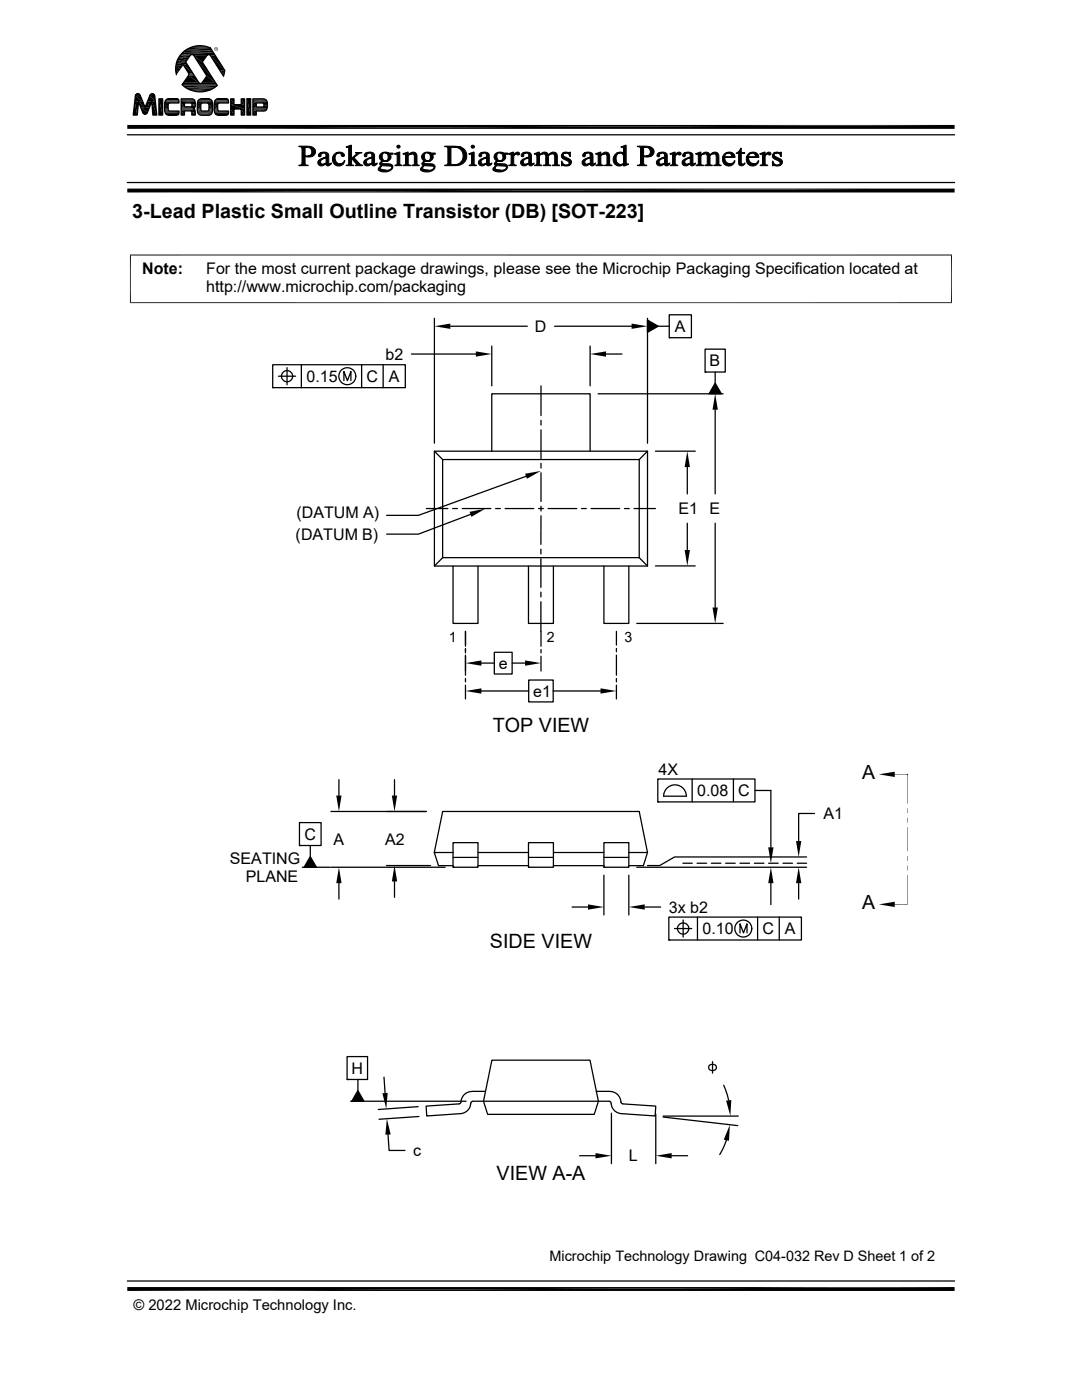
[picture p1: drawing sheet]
<svg xmlns="http://www.w3.org/2000/svg" width="216mm" height="279mm" viewBox="0 0 216 279" stroke-linecap="round" stroke-linejoin="round" font-family="sans-serif">
<g fill="none" stroke="#000" stroke-width=".25">
<path d="M27.1 18.9l-.5 4.1h.8l.2-2.7 .9 2.1a.49 .49 0 0 0 .4 .4 .49 .49 0 0 0 .5-.3M27.5 18.7l.5 .4 1 2.3 .9-2.4a.5 .5 0 0 1 .5-.3 .5 .5 0 0 1 .5 .4l.4 3.9h-.8l-.2-2.8-.9 2.2M27.5 18.7l-.4 .2M31.7 19.7h.7v3.3h-.7zM36.2 19.7h2.3a1.14 1.14 0 0 1 .4 1.6l-.3 .4 .3 .2 .1 1.1h-.7v-.6l-.2-.3h-1.3v.9h-.6zM36.3 16.9l.1 .1M36.4 17l1.6 1M36.6 13l1.1 1.8-1.4 2.1M38.1 18a5.1 5.1 0 0 0 3.7 0M38.7 11l2.6 4.2-1.2 1.5-.4-.2-2.7-4.1 1-1.4 .3-.1 .4 .2M42 9.5l2.8 4.6-.2 1.1-2.6-4.1-.4-.2-.3 .2-.9 1.3 2.9 4.7-1.5 .9M42 9.6a4.8 4.8 0 0 0-5.1 .5 4.8 4.8 0 0 0-1.7 4.8"/>
<path d="M46 19.7h.7v1.2h1.4v-1.2h.7v3.3h-.7v-1.2h-1.4v1.2h-.7zM49.3 19.7h.7v3.3h-.7zM49.3 19.7h.7M50.5 19.7h2a.84 .84 0 0 1 .9 1 1.09 1.09 0 0 1-.7 1.5h-1.6v.8h-.6zM25.4 36.4h165.1M25.4 26.9h165.1M33 20.2l.6-.5h1.6a.57 .57 0 0 1 .5 .3 .57 .57 0 0 1 0 .6h-2l-.2 .4v.7l.1 .3 .2 .2h1.9a.62 .62 0 0 1-.1 .6 .62 .62 0 0 1-.6 .2h-1.2a.96 .96 0 0 1-.9-1.2l.1-1.6M36.8 20.6h1.3l.2 .1v.5l-.1 .1h-1.4zM40.2 20.6h1.2l.2 .1 .1 1-.1 .4h-1.4l-.1-1.1zM42.3 20.2l-.3-.3-.4-.2h-1.5a.87 .87 0 0 0-.7 1.1v1a.94 .94 0 0 0 .9 1.2h1.1a.96 .96 0 0 0 1-1.2l-.1-1.6M42.9 20.2l.6-.5h1.6a.56 .56 0 0 1 .5 .9h-2l-.2 .4v.7l.1 .3 .2 .2h1.9a.62 .62 0 0 1-.1 .6 .62 .62 0 0 1-.6 .2h-1.2a.96 .96 0 0 1-1-1.2l.2-1.6M51.1 20.6h1.4l.1 .1v.5l-.1 .2h-1.4z"/>
<path d="M54.4 72.8h26.5v4.6h-26.5zM54.4 77.4h.1M55.6 75.1h3.4M57.3 73.4v3.4M60.1 72.8v4.6M68.6 76v-1.9l.7 1.9 .7-1.9v1.9M72.2 72.8v4.6M76.5 72.8v4.6M82.1 70.7h12.9M86.7 63.5v25M89.9 65.1h15.3M98.1 69.1v7.9"/>
<path d="M107.9 77v5.9M110.7 65.1h15.3M117.8 69.1v7.9M119.3 78.6h25M120.9 70.7h3.2M129.2 63.9l2.1 1.2-2.1 1.2zM129.2 63.5v25M131.3 65.1h2.2M133.5 62.8h4.5v4.6h-4.5zM133.5 67.4h.1M140.7 69.7h4v4.6h-4zM140.7 74.3h.1"/>
<path d="M142.7 76.5l1.2 2.1h-2.4zM142.7 74.3v2.2M86.7 90h42.5v23h-42.5zM86.7 90l1.6 1.7h39.3M88.3 91.7v19.6h39.3M98.1 90v-11.4h19.7v11.4M105 95.1l-21.5 7.7h-6.3M107.9 83.9v.9M107.9 85.8v5.7M107.9 92.5v.9M107.9 94.4v5.7M127.6 91.7v19.6"/>
<path d="M129.2 90l-1.6 1.7M130.8 90h7.9M137.1 93.2v5.4M142.7 81.8v16.8M85.1 101.5h4.3M88.3 111.3l-1.6 1.7M90.3 101.5h1M90.4 113v11.4h5v-11.4M92.2 101.5h5.7M93.9 102.7l-10.4 3.9h-6.3M98.9 101.5h.9M100.8 101.5h5.7"/>
<path d="M105.5 113v11.4h4.9v-11.4M107.5 101.5h.9M107.9 109.6v1M107.9 111.5v5.7M107.9 118.2v.9M107.9 101v1M107.9 102.9v5.7M109.4 101.5h5.7M116 101.5h1M117.9 101.5h5.8M120.5 113v11.4h5v-11.4M124.6 101.5h1"/>
<path d="M126.5 101.5h4.3M127.6 111.3l1.6 1.7M130.8 112.9h7.9M137.1 104.4v5.4M142.7 104.4v16.8M92.9 126v3M92.9 129.4v.9M92.9 130.7v4M92.9 135.4v.7M92.9 136.7v2.8M96.1 137.9h9.4M96.1 132.3h2.5"/>
<path d="M98.6 130.2h3.6v4.3h-3.6zM102.2 132.3h2.6M105.5 135.7h4.9v4.4h-4.9zM107.9 120.1v8.9M107.9 129.6v.7M107.9 131v2.9M110.4 137.9h9.4M123 126v2.7M123 129.4v.7M123 130.7v4M123 135.4v.7M123 136.7v2.8"/>
<path d="M127.1 124.4h17.2M67.6 155.6v3.2M78.7 155.6v3.2M131.3 155.5h19.3v4.5h-19.3zM132.4 158.9h4.6M132.4 158.9a2.26 2.26 0 0 1 2.3-2.3 2.26 2.26 0 0 1 2.2 2.3M138.1 155.5v4.5M146.3 155.5v4.5M150.6 157.8h3.2v11.3M59.8 164.2h4.3v4.5h-4.3zM59.8 168.7h.1M60.3 173.1h5.6"/>
<path d="M61.9 168.7v2.3M61.9 171l1.2 2.1h-2.4zM66 173.1h22.8M66 161.9h19.1M67.6 176.3v3.1M77.1 172.7h8.8M78.7 175.9v3.2M86.7 170.1h3.7M90.4 171.1h5M90.4 168.2h5v4.9h-5zM90.4 173.1h.1M95.4 170.1h10.1"/>
<path d="M95.4 172.8h10.1M105.5 171.1h4.9M105.5 168.2h4.9v4.9h-4.9zM105.5 173.1h.1M110.4 170.1h10.1M110.4 172.8h10.1M120.5 174.7v7.9M120.5 171.1h5M120.5 168.2h5v4.9h-5zM120.5 173.1h.1M125.5 174.7v7.9M125.5 170.1h3.7l-1.6-8.2h-39.3l-1.6 8.2 .8 2.7h2.9"/>
<path d="M127.1 173.1h33.9M129.2 170.1l-.8 2.7h-2.9M131.3 160h.1M136.3 172.3h1.8M139.1 172.3h1.9M141.9 172.3h1.9M144.8 172.3h1.9M147.7 172.3h1.9M150.5 172.3h1.9M153.4 172.3h1.9M153.8 176.3v4.2M156.2 172.3h1.9"/>
<path d="M159.1 172.3h1.9M159.4 176.3v3.1M161 171h-26.4l-3 1.7h-2.4M162.5 162.3h-3.1v5.6M114.2 181h3.1M128.7 181h3.1M133.5 183h26.4v4.6h-26.4zM133.5 187.6h.1M134.6 185.3h3.4M136.3 183.6v3.4M139.2 183v4.6M147.7 186.2v-1.8l.7 1.8 .7-1.8v1.8"/>
<path d="M151.2 183v4.6M155.5 183v4.6M69.3 210.9h4v4.5h-4zM69.3 215.4h.1M70 219.8h23M71.4 215.4v2.3M71.4 217.7l1.2 2.1h-2.4zM76.6 215l.2 3.1M94.2 217.8a2.29 2.29 0 0 0-2.3 2.3l-.3 .2-6.6 .4 .2 2 6.7-.5a2.18 2.18 0 0 0 2-2.1M94.2 217.8h2.7M98.1 211.6h19.6l1.7 8.2-.8 2.6h-21.3l-.8-2.6zM119 217.8h2.7"/>
<path d="M121.7 217.8a2.41 2.41 0 0 1 2.3 2.4l.2 .1 6.7 .4-.2 2-6.7-.5a2.45 2.45 0 0 1-2.2-2.3l-.2-.1h-27.3l-.3 .3M141.5 212.6a.82 .82 0 0 1 .9-.2 .82 .82 0 0 1 .5 .8 .79 .79 0 0 1-.9 .5 .79 .79 0 0 1-.6-.8zM142.2 211.9v2.3M144.4 216.6l1 3M77.4 226.4l.2 3.2h3.2M83.4 220.9l-7.9 .5M83.6 222.8l-8 .6M115.7 230.7h3.1M122 222.2v10M130.9 222.3v9.9M132.3 222.9l14.9 1.7M132.3 222.7h15"/>
<path d="M134 230.7h3.2M144.9 227.5l-1.3 2.9M25.4 255.7h165.1"/>
<circle cx="57.3" cy="75.1" r="1.12"/>
<circle cx="69.3" cy="75.1" r="1.69"/>
<circle cx="136.3" cy="185.3" r="1.13"/>
<circle cx="148.3" cy="185.3" r="1.69"/>
</g>
<g fill="none" stroke="#000" stroke-width=".2">
<path d="M33 20h2.7M33.1 19.9h2.6M33.1 19.9h2.5M33.2 19.9h2.4M33.3 19.8h2.3M33.4 19.8h2.1M35.9 11h2.1M36 11h2M36.2 19.7l2.4 .1M36.2 19.8h2.5M36.2 19.9h2.6M36.3 16.9h7"/>
<path d="M36.4 17h6.9M36.5 16.7h6.6M36.5 16.6h3.3M36.6 16.5h3.1M36.9 17.4h6M37.5 17.7h4.9M37.8 9.5h4.2M37.9 9.4h4M38.2 10.9h-2.2M38.4 9.3h3M38.4 9.2h2.9M38.4 10.9h3.2"/>
<path d="M38.5 11h2.9M38.6 11h2.7M38.7 11.1h2.6M38.7 18.3h2.5M39.6 20h2.6M39.6 19.9h2.6M39.7 19.8h2.4M39.8 19.8h2.2M39.9 19.8h2M40.2 16.6h2.9M40.3 16.6h2.7M42.8 10.9h-6.8"/>
<path d="M42.9 20h2.7M43 19.9h2.6M43 19.9h2.5M43.1 19.9h2.4M43.1 19.8h2.4M43.2 19.8h2.2M50.5 19.7l2.4 .1M50.5 19.8h2.5M50.5 19.9h2.6M50.5 20h2.7M32.9 20.5h2.8M32.9 22.2h2.8"/>
<path d="M32.9 22.3h2.8M32.9 20.4h2.8M32.9 20.3h2.8M32.9 22.4h2.8M32.9 22.5h2.8M32.9 20.2h2.8M33 20.1h2.7M33 22.6h2.7M33 22.7h2.7M33.1 22.8h2.6M33.3 22.9h2.3M33.3 22.9h2.2"/>
<path d="M35.6 22.8l-2.4 .1M36.2 20.1h2.7M36.2 20.2h2.7M36.2 21.4h2.7M36.2 21.5h2.7M36.2 21.6h2.6M36.2 21.7h2.4M36.2 21.7h2.5M36.2 21.8h2.6M36.2 21.9h2.7M36.2 22h2.7M36.2 22.1h2.7"/>
<path d="M38.7 21.6l-2.5 .1M39.4 20.5h3M39.4 22.2h3M39.4 20.4h3M39.4 22.4h3M39.4 22.5h2.9M39.4 20.2h3M39.5 22.6h2.8M39.5 20.1h2.8M39.5 22.7h2.7M39.6 22.8h2.6M39.7 22.9h2.4"/>
<path d="M39.8 22.9h2.2M42.8 22.2h2.8M42.8 20.5h2.8M42.8 20.4h2.8M42.8 22.3h2.8M42.8 20.3h2.8M42.8 22.4h2.8M42.8 22.5h2.8M42.8 20.2h2.8M42.9 22.6h2.7M42.9 20.1h2.7M42.9 22.7h2.7"/>
<path d="M43 22.8h2.6M43.2 22.9h2.2M45.5 22.8l-2.4 .1M50.5 20.1h2.7M50.5 20.2h2.8M50.5 20.4h2.8M50.5 20.5h2.8M50.5 21.4h2.8M50.5 21.7h2.8M50.5 21.8h2.8M50.5 22h2.7M50.5 22h2.6"/>
<path d="M50.5 22.1h2.5M50.5 22.1h2.4M26 50.8v9.7M189.9 50.8v9.7M189.9 50.9h-164M25.9 60.4h164M178.5 154.5h2.6M181.1 154.5v5.9M181.1 174.6v5.9h-2.6M181.1 165.1v4.8"/>
</g>
<g fill="#000" stroke="#000" stroke-width=".2">
<path d="M80.4 30.7h.3zM118.9 30.7h.2zM123.9 29.3l.3 .1zM151.6 30.7h.3z"/>
<path d="M60.2 29.4h1.1l-.4 .1v1.6h1.5l-1.5 .1v1.6l.6 .3h-1.9v-.1a.5 .5 0 0 0 .7-.6z" fill-rule="evenodd"/>
<path d="M59.6 29.2h1.6a1.27 1.27 0 0 1 1.7 1.5l-.5 .4h-1a.87 .87 0 0 0 .8-.9 .87 .87 0 0 0-.9-.8h-1.1z" fill-rule="evenodd"/>
<path d="M60.9 31.2h1.3z" fill-rule="evenodd"/>
<path d="M63.6 30.7l.3-.2h.6a.54 .54 0 0 0-.5 .7l-.3 .1-.2-.2z" fill-rule="evenodd"/>
<path d="M63.6 32l.9-.5h.6l-.6 .2a.54 .54 0 0 0-.5 .5 .54 .54 0 0 0 .4 .6h.5a.76 .76 0 0 1-1.1 .3 .76 .76 0 0 1-.2-1.1z" fill-rule="evenodd"/>
<path d="M63.9 30.5a1.1 1.1 0 0 1 1.7 .6v1.5l.1 .1 .3 .1a.48 .48 0 0 1-.5 .3 .48 .48 0 0 1-.4-.4l-.3-.1 .3-.1v-1h-.5a.45 .45 0 0 0 .5-.4 .45 .45 0 0 0-.3-.5z" fill-rule="evenodd"/>
<path d="M64.4 32.8l.7-.1z" fill-rule="evenodd"/>
<path d="M65.7 32.7l.4-.2-.1 .3z" fill-rule="evenodd"/>
<path d="M66.6 30.9l.5-.4h.5a.99 .99 0 0 0-.6 1.6l.5 .5 1 .1a1.32 1.32 0 0 1-1.8 0 1.32 1.32 0 0 1-.1-1.8z" fill-rule="evenodd"/>
<path d="M67.1 30.5a1.03 1.03 0 0 1 1.6 .6v.1a.46 .46 0 0 1-.5-.1 .46 .46 0 0 1-.2-.4z" fill-rule="evenodd"/>
<path d="M67.8 32.7l.5-.1 .5-.5-.3 .6z" fill-rule="evenodd"/>
<path d="M69.1 29.3l.2 .1z" fill-rule="evenodd"/>
<path d="M69.1 29.3l1-.3v3.7l.5 .4h-1.5l.3-.2 .2-.3v-3l-.1-.2z" fill-rule="evenodd"/>
<path d="M70.9 30.4h1.3l-.7 .4-.9 .7 1.1 1.1 .7 .5h-1.5l.2-.3-1-1.2 1-.8v-.2z" fill-rule="evenodd"/>
<path d="M72.8 30.7l.2-.2h.7a.54 .54 0 0 0-.5 .7 .31 .31 0 0 1-.5 0 .31 .31 0 0 1 .1-.5z" fill-rule="evenodd"/>
<path d="M72.7 32l.9-.5h.6l-.6 .2a.53 .53 0 0 0-.5 .6 .53 .53 0 0 0 .5 .5h.5a.77 .77 0 0 1-1.1 .3 .77 .77 0 0 1-.3-1.1z" fill-rule="evenodd"/>
<path d="M73 30.5a1.06 1.06 0 0 1 1.7 .6l.1 1.5 .3 .2a.48 .48 0 0 1-.5 .3 .48 .48 0 0 1-.4-.4l-.2-.1 .2-.1v-1h-.5a.46 .46 0 0 0 .5-.4 .46 .46 0 0 0-.2-.5z" fill-rule="evenodd"/>
<path d="M73.6 32.8l.6-.1z" fill-rule="evenodd"/>
<path d="M74.9 32.7l.3-.2-.1 .3z" fill-rule="evenodd"/>
<path d="M75.7 33.3l.5-.2a.44 .44 0 0 0-.3 .5 .44 .44 0 0 0 .5 .3l.6 .1h-1.4a.42 .42 0 0 1 .1-.7z" fill-rule="evenodd"/>
<path d="M76 30.6l.6-.2 .9 .1h-.7a.84 .84 0 0 0-.5 .8 .84 .84 0 0 0 .5 .8h.7l-1.1 .1-.2 .1v.3l1 .1a.85 .85 0 0 1 1.2 .7l-.5 .6a2.24 2.24 0 0 1-1.8 .2l-.5-.2h1.4a.83 .83 0 0 0 1.1-.7l-.3-.2h-1.2a.53 .53 0 0 1-.6 0 .53 .53 0 0 1-.2-.6l.5-.4-.5-.3a.83 .83 0 0 1 .2-1.2z" fill-rule="evenodd"/>
<path d="M76.4 32.2l1-.1z" fill-rule="evenodd"/>
<path d="M76.8 30.5l1.6 .1v.2h-.5a.82 .82 0 0 1-.4 1.3h-.6a.81 .81 0 0 0 .6-.8 .81 .81 0 0 0-.7-.8z" fill-rule="evenodd"/>
<path d="M78.7 30.7h.3z" fill-rule="evenodd"/>
<path d="M78.7 30.7l1.1-.3v2.1a.37 .37 0 0 0 .4 .5v.1h-1.4l.4-.4v-1.5l-.1-.4z" fill-rule="evenodd"/>
<path d="M80.4 30.7l1-.3v.5h-.5z" fill-rule="evenodd"/>
<path d="M80.9 30.9l1.3-.2-.8 .4 .1 1.6 .4 .4h-1.4l.4-.4z" fill-rule="evenodd"/>
<path d="M81.7 30.7a.83 .83 0 0 1 .9-.4 .83 .83 0 0 1 .6 .8v1.6l.5 .4h-1.5l.3-.2 .2-.2-.1-1.7-.2-.3z" fill-rule="evenodd"/>
<path d="M84.1 33.3l.5-.2a.44 .44 0 0 0-.2 .5 .44 .44 0 0 0 .4 .3l.6 .1h-1.4a.42 .42 0 0 1 .1-.7z" fill-rule="evenodd"/>
<path d="M84.5 30.6l.5-.2 .9 .1h-.7a.84 .84 0 0 0-.5 .8 .84 .84 0 0 0 .5 .8h.7l-1.1 .1-.2 .1v.3l1.1 .1a.82 .82 0 0 1 1.1 .8l-.5 .5a2.24 2.24 0 0 1-1.8 .2l-.5-.2h1.4a.83 .83 0 0 0 1.2-.7l-.4-.2h-1.2a.53 .53 0 0 1-.6 0 .53 .53 0 0 1-.2-.6l.5-.4-.4-.3a.83 .83 0 0 1 .2-1.2z" fill-rule="evenodd"/>
<path d="M84.8 32.2l1-.1z" fill-rule="evenodd"/>
<path d="M85.2 30.5l1.6 .1v.2h-.5a.82 .82 0 0 1-.4 1.3h-.6a.81 .81 0 0 0 .6-.8 .81 .81 0 0 0-.7-.8z" fill-rule="evenodd"/>
<path d="M88.7 29.2h2l1.3 .2-2 .1v3.3l1.9 .1-1 .2h-2.2v-.1a.46 .46 0 0 0 .7-.5v-2.8a.44 .44 0 0 0-.7-.4z" fill-rule="evenodd"/>
<path d="M90.7 29.4h1.3l.6 .4 .5 .7v.8a1.77 1.77 0 0 1-1.2 1.6h-1.2a1.66 1.66 0 0 0 1.7-1.8 1.66 1.66 0 0 0-1.7-1.7z" fill-rule="evenodd"/>
<path d="M93.6 30.7h.3z" fill-rule="evenodd"/>
<path d="M93.6 30.7l1-.3v2.1a.36 .36 0 0 0 .1 .4 .36 .36 0 0 0 .4 .1v.1h-1.5v-.1a.38 .38 0 0 0 .5-.5v-1.6l-.1-.1z" fill-rule="evenodd"/>
<path d="M95.7 30.7l.2-.2h.6a.44 .44 0 0 0-.4 .6 .31 .31 0 0 1-.5 .1 .31 .31 0 0 1 .1-.5z" fill-rule="evenodd"/>
<path d="M95.6 32l.9-.5h.6l-.6 .2a.53 .53 0 0 0-.5 .5 .53 .53 0 0 0 .5 .6h.4a.77 .77 0 0 1-1 .3 .77 .77 0 0 1-.3-1.1z" fill-rule="evenodd"/>
<path d="M95.9 30.5l.5-.1a.98 .98 0 0 1 1.2 .5v1.7l.4 .2a.48 .48 0 0 1-.5 .3 .48 .48 0 0 1-.4-.4l-.2-.1 .2-.1v-1h-.5a.47 .47 0 0 0 .5-.4 .47 .47 0 0 0-.2-.5z" fill-rule="evenodd"/>
<path d="M96.5 32.8l.6-.1z" fill-rule="evenodd"/>
<path d="M97.8 32.7l.3-.2-.1 .3z" fill-rule="evenodd"/>
<path d="M98.6 33.3l.5-.2a.44 .44 0 0 0-.3 .5 .44 .44 0 0 0 .5 .3l.6 .1h-1.4a.42 .42 0 0 1 .1-.7z" fill-rule="evenodd"/>
<path d="M98.9 30.6l.6-.2 .9 .1h-.7a.84 .84 0 0 0-.6 .8 .84 .84 0 0 0 .6 .8h.7l-1.1 .1-.2 .4 1.3 .1a.72 .72 0 0 1 .9 .6 .72 .72 0 0 1-.7 .8l-1.2 .2-.9-.3h1.4a.82 .82 0 0 0 1.1-.7l-.3-.2h-1.2a.52 .52 0 0 1-.6-.1 .52 .52 0 0 1-.2-.5l.4-.4-.4-.3a.83 .83 0 0 1 .2-1.2z" fill-rule="evenodd"/>
<path d="M99.3 32.2l1-.1z" fill-rule="evenodd"/>
<path d="M99.7 30.5l1.6 .1v.2h-.6a.82 .82 0 0 1-.3 1.3h-.6a.82 .82 0 0 0 .5-.8 .82 .82 0 0 0-.6-.8z" fill-rule="evenodd"/>
<path d="M101.5 30.7h.2z" fill-rule="evenodd"/>
<path d="M101.5 30.7l1-.3v.5h.2l-.2 .3v1.5l.5 .4h-1.5l.5-.4v-1.7l-.1-.2z" fill-rule="evenodd"/>
<path d="M102.7 30.7h.2l-.4 .2z" fill-rule="evenodd"/>
<path d="M102.7 30.7l.2-.2a.4 .4 0 0 1 .5-.1 .4 .4 0 0 1 .2 .5h-.2z" fill-rule="evenodd"/>
<path d="M104.1 30.7l.3-.2h.6a.54 .54 0 0 0-.5 .7 .31 .31 0 0 1-.5 0 .31 .31 0 0 1 .1-.5z" fill-rule="evenodd"/>
<path d="M104 32l.9-.5h.6l-.6 .2a.53 .53 0 0 0-.5 .6 .53 .53 0 0 0 .5 .5h.5a.77 .77 0 0 1-1.1 .3 .77 .77 0 0 1-.3-1.1z" fill-rule="evenodd"/>
<path d="M104.4 30.5a1.06 1.06 0 0 1 1.6 .6l.1 1.5 .3 .2a.48 .48 0 0 1-.5 .3 .48 .48 0 0 1-.4-.4l-.2-.1 .2-.1v-1h-.4a.46 .46 0 0 0 .4-.4 .46 .46 0 0 0-.2-.5z" fill-rule="evenodd"/>
<path d="M104.9 32.8l.6-.1z" fill-rule="evenodd"/>
<path d="M106.2 32.7l.4-.2-.2 .3z" fill-rule="evenodd"/>
<path d="M106.6 30.7h.3z" fill-rule="evenodd"/>
<path d="M106.6 30.7l1.1-.3v.5h-.6l-.1-.1z" fill-rule="evenodd"/>
<path d="M107.1 30.9l1.3-.2-.7 .4v1.6l.4 .4h-1.4v-.1a.4 .4 0 0 0 .4-.5z" fill-rule="evenodd"/>
<path d="M107.9 30.7l.1-.1a.84 .84 0 0 1 1.4 .3l.2 .1-.2 .1 .1 1.6 .4 .4h-1.5l.5-.4v-1.6l-.4-.4z" fill-rule="evenodd"/>
<path d="M109.5 30.8l.2-.2 .5 .1-.6 .3-.2-.1z" fill-rule="evenodd"/>
<path d="M109.7 30.6a.84 .84 0 0 1 .9-.2 .84 .84 0 0 1 .6 .7v1.4a.37 .37 0 0 0 .5 .5v.1h-1.5l.5-.4v-1.5l-.3-.5z" fill-rule="evenodd"/>
<path d="M112 32.2h.1a.95 .95 0 0 0 1 .8h.5l-1.6 .1z" fill-rule="evenodd"/>
<path d="M112.2 30.7l.2-.2h.5a.39 .39 0 0 0-.5 .3 .39 .39 0 0 0 .2 .5 1.68 1.68 0 0 1 1.4 .9l-.2 .7-.7 .1a.49 .49 0 0 0 .4-.5 .49 .49 0 0 0-.5-.5l-.2-.1a.78 .78 0 0 1-.6-1.2z" fill-rule="evenodd"/>
<path d="M112.4 30.5l.4-.1 .8 .1z" fill-rule="evenodd"/>
<path d="M112.2 33h1.4l-.3 .1z" fill-rule="evenodd"/>
<path d="M112.4 30.5l1.4-.1v.8l-.2-.1a.7 .7 0 0 0-.7-.6z" fill-rule="evenodd"/>
<path d="M116.4 30.7l.2-.2h.6a.54 .54 0 0 0-.5 .7 .31 .31 0 0 1-.4 0 .31 .31 0 0 1 .1-.5z" fill-rule="evenodd"/>
<path d="M116.4 31.9l.9-.4h.5l-.6 .2a.54 .54 0 0 0-.5 .5 .54 .54 0 0 0 .4 .6h.5a.79 .79 0 0 1-1 .3 .79 .79 0 0 1-.4-.9z" fill-rule="evenodd"/>
<path d="M116.6 30.5l.2-.1a.95 .95 0 0 1 1.5 .8v1.4l.4 .2a.48 .48 0 0 1-.5 .3 .48 .48 0 0 1-.4-.4l-.2-.1 .2-.1v-1h-.5a.45 .45 0 0 0 .5-.4 .45 .45 0 0 0-.2-.5z" fill-rule="evenodd"/>
<path d="M117.1 32.8l.7-.1z" fill-rule="evenodd"/>
<path d="M118.5 32.7l.3-.2-.1 .3z" fill-rule="evenodd"/>
<path d="M118.9 30.7l1-.3v.5h-.6z" fill-rule="evenodd"/>
<path d="M119.3 30.9l1.4-.2-.8 .4v1.4a.39 .39 0 0 0 .1 .4 .39 .39 0 0 0 .4 .1v.1h-1.5l.5-.4z" fill-rule="evenodd"/>
<path d="M120.1 30.7a.83 .83 0 0 1 .9-.3 .83 .83 0 0 1 .6 .7l.1 1.6 .4 .4h-1.4l.4-.4v-1.7l-.3-.3z" fill-rule="evenodd"/>
<path d="M122.8 30.7l.3-.2h.6a1.2 1.2 0 0 0-.8 1.2 1.2 1.2 0 0 0 .9 1.1h-1l-.2-.1a1.41 1.41 0 0 1 .2-2z" fill-rule="evenodd"/>
<path d="M123.1 30.5a1.12 1.12 0 0 1 1.3 .1z" fill-rule="evenodd"/>
<path d="M123.9 29.3l1-.3v3.3l.3 .5h-.8l-.4 .2a1.15 1.15 0 0 1-1.2-.2h1l.6-.2v-1.5l-.3-.5h.3v-.9v-.3z" fill-rule="evenodd"/>
<path d="M124.4 32.8l1-.1v.1l-1 .3z" fill-rule="evenodd"/>
<path d="M127.7 29.4h1.1l-.4 .1v1.6h1.6l-1.6 .1v1.2a.47 .47 0 0 0 .1 .5 .47 .47 0 0 0 .6 .1v.1h-1.9l.4-.2 .2-.3z" fill-rule="evenodd"/>
<path d="M127.2 29.2h1.6a1.31 1.31 0 0 1 1.7 1.3l-.4 .6h-1.2a.86 .86 0 0 0 .9-.7 .86 .86 0 0 0-.6-.9l-1.5-.1z" fill-rule="evenodd"/>
<path d="M128.4 31.2h1.4z" fill-rule="evenodd"/>
<path d="M131.2 30.7l.3-.2h.6l-.4 .2-.1 .3a.3 .3 0 0 1-.4 .2 .3 .3 0 0 1 0-.5z" fill-rule="evenodd"/>
<path d="M131.1 32l.9-.5h.6l-.7 .3a.5 .5 0 0 0-.4 .5 .5 .5 0 0 0 .5 .5h.5a.77 .77 0 0 1-1.1 .3 .77 .77 0 0 1-.3-1.1z" fill-rule="evenodd"/>
<path d="M131.5 30.5l1-.1a.65 .65 0 0 1 .6 .5l.1 1.7 .3 .2a.48 .48 0 0 1-.5 .3 .48 .48 0 0 1-.4-.4l-.2-.1 .2-.1v-1h-.4a.47 .47 0 0 0 .4-.4 .47 .47 0 0 0-.2-.5z" fill-rule="evenodd"/>
<path d="M132 32.8l.6-.1z" fill-rule="evenodd"/>
<path d="M133.3 32.7l.3-.2-.1 .3z" fill-rule="evenodd"/>
<path d="M133.7 30.7h.3z" fill-rule="evenodd"/>
<path d="M133.7 30.7l1-.3v.5h.2l-.2 .3v1.2a.45 .45 0 0 0 .6 .6v.1h-1.6l.5-.4v-1.8l-.1-.1z" fill-rule="evenodd"/>
<path d="M134.9 30.7h.3l-.5 .2z" fill-rule="evenodd"/>
<path d="M134.9 30.7a.49 .49 0 0 1 .5-.4 .49 .49 0 0 1 .5 .5 .47 .47 0 0 1-.7-.1z" fill-rule="evenodd"/>
<path d="M136.3 30.7l.3-.2h.6a.44 .44 0 0 0-.5 .6 .31 .31 0 0 1-.4 .1 .31 .31 0 0 1 0-.5z" fill-rule="evenodd"/>
<path d="M136.2 32l.9-.5h.6l-.6 .2a.53 .53 0 0 0-.5 .5 .53 .53 0 0 0 .5 .6h.5a.77 .77 0 0 1-1.1 .3 .77 .77 0 0 1-.3-1.1z" fill-rule="evenodd"/>
<path d="M136.6 30.5l1-.1a.65 .65 0 0 1 .7 .5v1.7l.4 .2a.48 .48 0 0 1-.5 .3 .48 .48 0 0 1-.5-.4l-.2-.1 .2-.1v-1h-.4a.47 .47 0 0 0 .4-.4 .47 .47 0 0 0-.2-.5z" fill-rule="evenodd"/>
<path d="M137.1 32.8l.6-.1z" fill-rule="evenodd"/>
<path d="M138.4 32.7l.4-.2-.1 .3z" fill-rule="evenodd"/>
<path d="M138.8 30.7h.3z" fill-rule="evenodd"/>
<path d="M138.8 30.7l1.1-.3v.5h-.6l-.1-.1z" fill-rule="evenodd"/>
<path d="M139.3 30.9l1.3-.2-.7 .4v1.6l.5 .4h-1.5l.4-.4z" fill-rule="evenodd"/>
<path d="M140.1 30.7l.2-.1a.84 .84 0 0 1 1.3 .3l.2 .1-.2 .1 .1 1.6 .4 .4h-1.4l.4-.4v-1.7l-.4-.3z" fill-rule="evenodd"/>
<path d="M141.8 30.8l.1-.2 .5 .1-.8 .2z" fill-rule="evenodd"/>
<path d="M141.9 30.6a.85 .85 0 0 1 1-.2 .85 .85 0 0 1 .5 .9l.1 1.4 .4 .4h-1.5v-.1a.37 .37 0 0 0 .5-.5v-1.2a.52 .52 0 0 0-.5-.6z" fill-rule="evenodd"/>
<path d="M144.5 30.8l.3-.3 .6 .1-.5 .1-.3 .6h-.4z" fill-rule="evenodd"/>
<path d="M144.8 30.5a1.15 1.15 0 0 1 1.9 .9h-2.1l.3 .9 .8 .4h-1.2a1.51 1.51 0 0 1-.3-1.4h1.8a.62 .62 0 0 0-.6-.7z" fill-rule="evenodd"/>
<path d="M144.5 32.7h1.3a.84 .84 0 0 0 .8-.7 .94 .94 0 0 1-.9 1.1h-.6z" fill-rule="evenodd"/>
<path d="M147.8 29.6h.1v.8h.7v.2h-.7v1.9l.3 .3h-.8v-2.2l-.5-.1 .6-.4z" fill-rule="evenodd"/>
<path d="M147.4 32.8l.9-.1 .4-.2-.1 .3a.65 .65 0 0 1-1.2 0z" fill-rule="evenodd"/>
<path d="M149.2 30.9l.4-.4 .5 .1a.72 .72 0 0 0-.7 .7h-.4z" fill-rule="evenodd"/>
<path d="M149.6 30.5h.1a1.13 1.13 0 0 1 1.7 .9h-2a1.09 1.09 0 0 0 1.1 1.3h-1.3l-.2-.4v-1h1.7v-.4l-.3-.3z" fill-rule="evenodd"/>
<path d="M149.2 32.7h1.4a.84 .84 0 0 0 .7-.7 1.15 1.15 0 0 1-.7 1.1 1.15 1.15 0 0 1-1.3-.3z" fill-rule="evenodd"/>
<path d="M151.6 30.7l1.1-.3v.5h.1l-.1 .3v1.5l.5 .4h-1.5l.4-.4v-1.4v-.5z" fill-rule="evenodd"/>
<path d="M152.8 30.7h.3l-.4 .2z" fill-rule="evenodd"/>
<path d="M152.9 30.6a.43 .43 0 0 1 .6-.3 .43 .43 0 0 1 .3 .6h-.4l-.6-.2z" fill-rule="evenodd"/>
<path d="M154.1 32.2h.1a.95 .95 0 0 0 1 .8h.5l-1.6 .1z" fill-rule="evenodd"/>
<path d="M154.3 30.7l.2-.2h.5a.38 .38 0 0 0-.5 .2 .38 .38 0 0 0 .2 .5l.8 .4a.73 .73 0 0 1 .6 .6 .73 .73 0 0 1-.4 .8h-.5a.46 .46 0 0 0 .5-.4 .46 .46 0 0 0-.5-.5l-.3-.2a.93 .93 0 0 1-.8-.7z" fill-rule="evenodd"/>
<path d="M154.5 30.5l.4-.1 .8 .1z" fill-rule="evenodd"/>
<path d="M154.3 33h1.4l-.3 .1z" fill-rule="evenodd"/>
<path d="M154.5 30.5l1.4-.1v.8h-.1a.8 .8 0 0 0-.8-.7z" fill-rule="evenodd"/>
<circle cx="79.5" cy="29.3" r=".31"/>
<circle cx="94.3" cy="29.3" r=".31"/>
</g>
<g fill="#000">
<path d="M27 19.1l1 .1h-1zM27 19.1h1v.1zM27 19.2l1.5 1.1h-1.6zM27 19.2h1l.5 1.1zM27 19.1h1zM27.1 19h.9zM27.1 19l.9 .1zM27.1 18.9h.8zM27.1 18.9l.8 .1zM27.2 18.8l.7 .1zM27.2 18.8h.6zM27.2 18.8h.5z"/>
<path d="M27.3 18.7l.4 .1zM27.3 18.7h.4zM27.4 18.7h.2zM27.4 18.7h.3zM27.5 18.7h.1zM29.9 19.1l1.1 1.1h-1.6zM29.9 19.1h1l.1 1.1zM29.9 19.1h1zM29.9 19l1 .1zM29.9 19h.9zM30 19h.8zM30 18.9h.8z"/>
<path d="M30 18.9l.8 .1zM30.1 18.8l.7 .1zM30.1 18.8h.6zM30.1 18.8h.5zM30.2 18.7l.4 .1zM30.2 18.7h.4zM30.2 18.7h.3zM30.3 18.7h.2zM31.7 19.7l.7 3.3h-.7zM31.7 19.7h.7v3.3zM33.5 19.7h2zM33.5 19.7h1.9z"/>
<path d="M33.5 19.7h1.8zM33.6 19.7h1.7zM35 13.8l.6 .6h-.5zM35 13.8h1l-.4 .6zM35.1 13.2l.9 .6h-1zM35.1 13.2h1.4l-.5 .6zM35.1 14.4l.1 .5zM35.1 14.4h.5l-.4 .5zM35.1 13l1.4 .2h-1.4zM35.1 13h1.5l-.1 .2zM35.3 12.4l1.9 .2h-2zM35.3 12.4h1.7l.2 .2z"/>
<path d="M35.4 12l1.6 .4h-1.7zM35.4 12h1.9l-.3 .4zM35.6 11.5l1.7 .5h-1.9zM35.6 11.5h2.1l-.4 .5zM36.6 13l1.9 1.6h-.9zM36.6 13h.8l1.1 1.6zM37.6 15.1l2.1 1.4h-3.1zM37.6 15.1h1.2l.9 1.4zM37.6 14.6l.9 .1zM37.7 14.7h.9zM37.7 15l1.1 .1zM37.7 14.7l.9 .1z"/>
<path d="M37.7 14.9l1 .1zM37.7 14.8l1 .1zM37.7 14.9h1zM38.7 11.1l1.7 1.3h-.9zM38.7 11.1h2.6l-.9 1.3zM38.7 18.2l1.9 .1zM39 9.2h1.8zM39.3 18.3h1.3zM39.5 12.4l2.6 2.8h-.8zM39.5 12.4h.9l1.7 2.8zM39 9.2h1.7zM39.6 9.1l1.1 .1z"/>
<path d="M39.6 9.1h.6zM39.9 19.7l2 .1zM39.9 19.7h2zM40 19.7h1.9zM40 19.7h1.8zM40.1 19.7h1.7zM40.1 19.7h1.6zM41.3 15.2l1.7 1.3h-2.7zM41.3 15.2h.8l.9 1.3zM41.6 10.9h1.2zM41.7 10.9h1.2zM41.8 10.9l1.1 .1z"/>
<path d="M41.9 11h1zM41.9 11l1 .1zM42 11.1l2.9 3h-1zM42 11.1h.9l2 3zM42.8 9.8v.1zM42.8 9.7v.1zM42.8 9.9l.1 .2zM42.9 9.5l-.1 .2zM42.9 9.7l-.1 .1zM42.9 9.9v.2zM42.9 10.1h.1zM42.8 9.7l.1-.1z"/>
<path d="M42.9 10l.1 .1zM42.9 9.5h.1zM43 10.1l.1 .1zM43 9.4l.1 .1zM43.1 10.1h.2zM43.1 9.4l.2 .1zM43.3 10.1h.1zM43.3 19.7h2zM43.3 9.4v.2zM43.4 9.9l-.1 .1zM43.4 19.7h1.9zM43.4 19.7h1.8z"/>
<path d="M43.3 9.6l.1 .1zM43.3 9.4l.1 .1zM43.3 10l.2-.1zM43.4 9.8v.1zM43.4 9.7v.1zM43.5 19.7h1.7zM43.4 9.5l.1 .2zM43.5 9.8l-.1 .1zM43.5 9.7l-.1 .1zM43.9 14.1l.9 .5h-.6zM43.9 14.1h1l-.1 .5zM44.2 14.6l.4 .6z"/>
<path d="M44.2 14.6h.6l-.2 .6zM46 19.7l.7 1.2h-.7zM46 19.7h.7v1.2zM48.1 19.7l.7 1.2h-.7zM48.1 19.7h.7v1.2zM49.3 19.7l.7 3.3h-.7zM49.3 19.7h.7v3.3zM25.4 37.6h165.1l-165.1 .8zM25.4 38.4l165.1-.8v.8zM25.4 24.9h165.1l-165.1 .8zM25.4 25.7l165.1-.8v.8zM26.9 20.3h.7z"/>
<path d="M26.9 20.3l.5 2.7h-.8zM26.9 20.3h.7l-.2 2.7zM27.6 20.3h.9zM27.6 20.3l1.4 1.1h-.9zM27.6 20.3h.9l.5 1.1zM28.1 21.4l1.3 1h-.9zM28.1 21.4h1.7l-.4 1zM28.5 22.4h.9zM28.5 22.4l.9 .1zM28.5 22.5h.9zM28.5 22.5l.8 .1zM28.6 22.6h.7z"/>
<path d="M28.6 22.6l.7 .1zM28.6 22.7h.7zM28.6 22.7h.6zM28.7 22.7h.5zM28.7 22.7l.4 .1zM28.8 22.8h.3zM28.8 22.8h.2zM28.9 22.8h.1zM29.4 20.2l.4 1.2h-.8zM29.4 20.2h.9l-.5 1.2zM30.3 20.2l1 2.8h-.8zM30.3 20.2h.7l.3 2.8z"/>
<path d="M32.9 20.7l.7 .1zM32.9 20.7h.7zM32.9 20.8h.7zM32.9 20.8l.6 .2h-.6zM32.9 20.8h.7l-.1 .2zM32.9 21l.6 .7h-.6zM32.9 21h.6v.7zM32.9 21.7l.7 .1h-.7zM32.9 21.7h.6l.1 .1zM32.9 21.8h.7zM32.9 21.8l.7 .1zM32.9 21.9l.7 .1z"/>
<path d="M32.9 22h.7zM32.9 20.6h1zM32.9 20.6h.9zM32.9 20.6h.8zM32.9 20.6l.7 .1zM32.9 22l.8 .1zM32.9 22.1h.8zM32.9 22.1h.9zM32.9 22.1l.9 .1zM33.4 22.9l2 .1zM33.5 23h1.7zM33.5 23h1.9z"/>
<path d="M33.6 23h1.6zM33.6 23h1.4zM36.2 20.6l.6 .7h-.6zM36.2 20.6h.6v.7zM36.2 22.1l.6 .9h-.6zM36.2 22.1h.6v.9zM38.1 20.6h.8zM38.1 22.1h.8zM38.1 20.6h.9zM38.1 21.3h.8zM38.1 22.1l.8 .1zM38.2 22.2h.7z"/>
<path d="M38.2 20.6h.8zM38.2 21.3h.7zM38.2 22.2l.7 .1zM38.2 20.6l.8 .1zM38.2 21.2l.7 .1zM38.2 22.3l.7 .1zM38.3 20.7h.7zM38.2 21.2h.7zM38.3 21.2h.6zM38.3 22.4h.7zM38.3 22.4l.7 .6h-.7zM38.3 22.4h.7v.6z"/>
<path d="M38.3 20.7l.7 .1zM38.3 20.8l.7 .1zM38.3 21.1l.6 .1zM38.3 20.9l.7 .1h-.7zM38.3 20.9h.7v.1zM38.3 21l.7 .1zM38.3 21.1h.6zM38.3 21.1h.7zM39.4 20.7l.7 .1zM39.4 20.7h.7zM39.4 20.8h.7zM39.4 20.8l.7 .2h-.7z"/>
<path d="M39.4 20.8h.7v.2zM39.4 21l.7 .7h-.7zM39.4 21h.7v.7zM39.4 21.7l.7 .1h-.7zM39.4 21.7h.7v.1zM39.4 21.8h.7zM39.4 21.8l.7 .1zM39.4 21.9l.7 .1zM39.4 22h.8zM39.4 20.6h1zM39.4 20.6h.9zM39.4 20.6h.8z"/>
<path d="M39.4 20.6l.8 .1zM39.4 20.7h.8zM39.4 22l.8 .1zM39.4 22.1h.8zM39.4 22.1h.9zM39.4 22.1l1 .1zM39.9 22.9l1.8 .1zM39.9 22.9h2zM40.1 23h1.3zM40.1 23h1.6zM41.3 20.6h1.1zM41.4 20.6h1z"/>
<path d="M41.5 20.6h.9zM41.4 22.2h1zM41.5 22.1h.9zM41.6 20.6l.8 .1zM41.6 22.1h.8zM41.6 20.7h.8zM41.6 22l.8 .1zM41.6 20.7l.8 .1zM41.7 20.8h.7zM41.7 22h.7zM41.7 20.8l.7 .2h-.7zM41.7 20.8h.7v.2z"/>
<path d="M41.7 21.8h.7zM41.7 21.8l.7 .1zM41.7 21.9l.7 .1zM41.7 21.9h.7zM41.7 21l.7 .7h-.7zM41.7 21h.7v.7zM41.7 21.7l.7 .1h-.7zM41.7 21.7h.7v.1zM42.7 20.7l.8 .1zM42.7 20.7h.8zM42.7 20.8h.8zM42.7 20.8l.7 .2h-.7z"/>
<path d="M42.7 20.8h.8l-.1 .2zM42.7 21l.7 .7h-.7zM42.7 21h.7v.7zM42.7 21.7l.8 .1h-.8zM42.7 21.7h.7l.1 .1zM42.7 21.8h.8zM42.7 21.8l.8 .1zM42.7 21.9l.8 .1zM42.8 20.6h1zM42.8 20.6h.9zM42.8 20.6h.8zM42.8 20.6l.7 .1z"/>
<path d="M42.8 20.7h.7zM42.8 22h.7zM42.8 22l.8 .1zM42.8 22.1h.8zM42.8 22.1l.9 .1zM43.3 22.9l2 .1zM43.4 23h1.7zM43.4 23h1.9zM43.5 23h1.6zM43.5 23h1.4zM46 20.9l2.8 .9h-2.8zM46 20.9h2.8v.9z"/>
<path d="M46 21.8l.7 1.2h-.7zM46 21.8h.7v1.2zM48.1 21.8l.7 1.2h-.7zM48.1 21.8h.7v1.2zM50.5 20.6l.6 .8h-.6zM50.5 20.6h.6v.8zM50.5 22.2l.6 .8h-.6zM50.5 22.2h.6v.8zM52.4 20.6h.9zM52.5 20.6h.8zM52.5 21.4h.8zM52.5 21.3l.8 .1z"/>
<path d="M52.5 21.3h.8zM52.6 20.6h.7zM52.6 21.3h.7zM52.6 20.6l.7 .1zM52.6 21.2l.7 .1zM52.6 20.7h.8zM52.6 20.7l.8 .1h-.7zM52.6 20.7h.8v.1zM52.6 21.1h.7zM52.6 21.1h.8zM52.6 21.1l.7 .1zM52.6 21.2h.7z"/>
<path d="M52.7 20.8l.7 .3h-.7zM52.7 20.8h.7v.3zM52.7 21.1h.7zM86.7 65.1l3.2-.5v1zM95 70.1l3.1 .6-3.1 .5zM117.8 70.7l3.1-.6v1.1zM126 64.6l3.2 .5-3.2 .5zM129.2 63.9l2.1 1.2-2.1 1.2zM142.7 76.5l1.2 2.1h-2.4zM104.8 94.6l3.1-.6-2.8 1.5zM137.1 90l.6 3.2h-1.1zM142.7 78.6l.5 3.2h-1z"/>
<path d="M93.7 102.2l3.2-.7-2.8 1.6zM136.6 109.8h1.1l-.6 3.1zM92.9 137.9l3.2-.5v1zM92.9 132.3l3.2-.5v1.1zM104.8 131.8l3.1 .5-3.1 .6zM119.8 137.4l3.2 .5-3.2 .5zM142.2 121.2h1l-.5 3.2zM67.1 158.8h1.1l-.6 3.1zM78.2 158.8h1l-.5 3.1zM175.4 154.5l3.1-.5v1.1zM61.9 171l1.2 2.1h-2.4zM67.6 173.1l.6 3.2h-1.1z"/>
<path d="M78.7 172.7l.5 3.2h-1zM153.8 173.1l.5 3.2h-1zM153.3 169.1h1l-.5 3.2zM159.4 173.1l.5 3.2h-1.1zM158.8 167.9h1.1l-.5 3.1zM181 172.7l.1 1zM181 170.8l.1 1zM181 163.2l.1 1zM181 161.3l.1 1zM117.3 180.5l3.2 .5-3.2 .5zM125.5 181l3.2-.5v1zM175.4 180.5l3.1-.5v1z"/>
<path d="M71.4 217.7l1.2 2.1h-2.4zM76.3 218.2l1.1-.1-.3 3.2zM144.9 219.6l1-.1-.2 3.2zM77.2 223.3l.8 3.1-1.1 .1zM118.8 230.1l3.2 .6-3.2 .5zM130.9 230.7l3.1-.6v1.1zM145.6 224.5l-.1 3.2-1.1-.3zM25.4 256.9h165.1l-165.1 .7zM25.4 257.6l165.1-.7v.7z"/>
</g>
<path d="M37.3 9.7h4.8M37.5 17.9h4.9M36.2 20.4h2.7" fill="none" stroke="#000" stroke-width=".23"/>
<path d="M36.1 10.7h6.7M36.5 17.2h6.8M36.9 9.9h5.4" fill="none" stroke="#000" stroke-width=".34"/>
<path d="M35.1 12.8h2.3M36.4 10.3h6.2" fill="none" stroke="#000" stroke-width=".4"/>
<path d="M35.6 11.3h2.4" fill="none" stroke="#000" stroke-width=".42"/>
<path d="M36.3 16.8h6.9M38 18.1h3.8M50.5 21.5h2.8" fill="none" stroke="#000" stroke-width=".21"/>
<path d="M37 17.6h5.9" fill="none" stroke="#000" stroke-width=".3"/>
<g font-size="3.9">
<text x="26.4" y="43.5">3-Lead Plastic Small Outline Transistor (DB) [SOT-223]</text>
<text x="98.3" y="146.1">TOP VIEW</text>
<text x="172" y="155.5">A</text>
<text x="172" y="181.4">A</text>
<text x="97.8" y="189.1">SIDE VIEW</text>
<text x="99.1" y="235.4">VIEW A-A</text>
</g>
<g font-size="3.2">
<text x="28.4" y="54.7">Note:</text>
<text x="41.1" y="58.3">http://www.microchip.com/packaging</text>
<text x="41.1" y="54.7">For the most current package drawings, please see the Microchip Packaging Specification located at</text>
<text x="76.9" y="71.8">b2</text>
<text x="106.7" y="66.3">D</text>
<text x="134.7" y="66.3">A</text>
<text x="61.2" y="76.2">0.15</text>
<text x="73.1" y="76.2">C</text>
<text x="77.6" y="76.2">A</text>
<text x="141.6" y="73.1">B</text>
<text x="59" y="107.8">(DATUM B)</text>
<text x="59.1" y="103.4">(DATUM A)</text>
<text x="135.4" y="102.6">E1</text>
<text x="141.6" y="102.6">E</text>
<text x="99.5" y="133.5">e</text>
<text x="106.4" y="139">e1</text>
<text x="131.4" y="154.7">4X</text>
<text x="139.1" y="158.9">0.08</text>
<text x="147.3" y="158.9">C</text>
<text x="60.7" y="167.6">C</text>
<text x="164.3" y="163.5">A1</text>
<text x="45.9" y="172.4">SEATING</text>
<text x="66.5" y="168.7">A</text>
<text x="76.9" y="168.7">A2</text>
<text x="49" y="176">PLANE</text>
<text x="133.5" y="182.1">3x b2</text>
<text x="140.2" y="186.5">0.10</text>
<text x="152.2" y="186.5">C</text>
<text x="156.6" y="186.5">A</text>
<text x="70.1" y="214.3">H</text>
<text x="82.5" y="230.7">c</text>
<text x="125.5" y="231.8">L</text>
</g>
<g font-size="2.9">
<text x="109.6" y="251.7">Microchip Technology Drawing C04-032 Rev D Sheet 1 of 2</text>
<text x="26.6" y="261.3">© 2022 Microchip Technology Inc.</text>
</g>
<g font-size="2.8">
<text x="89.6" y="128">1</text>
<text x="109.1" y="128">2</text>
<text x="124.6" y="128">3</text>
</g>
<text font-size=".6" x="43" y="10">R</text>
</svg>
